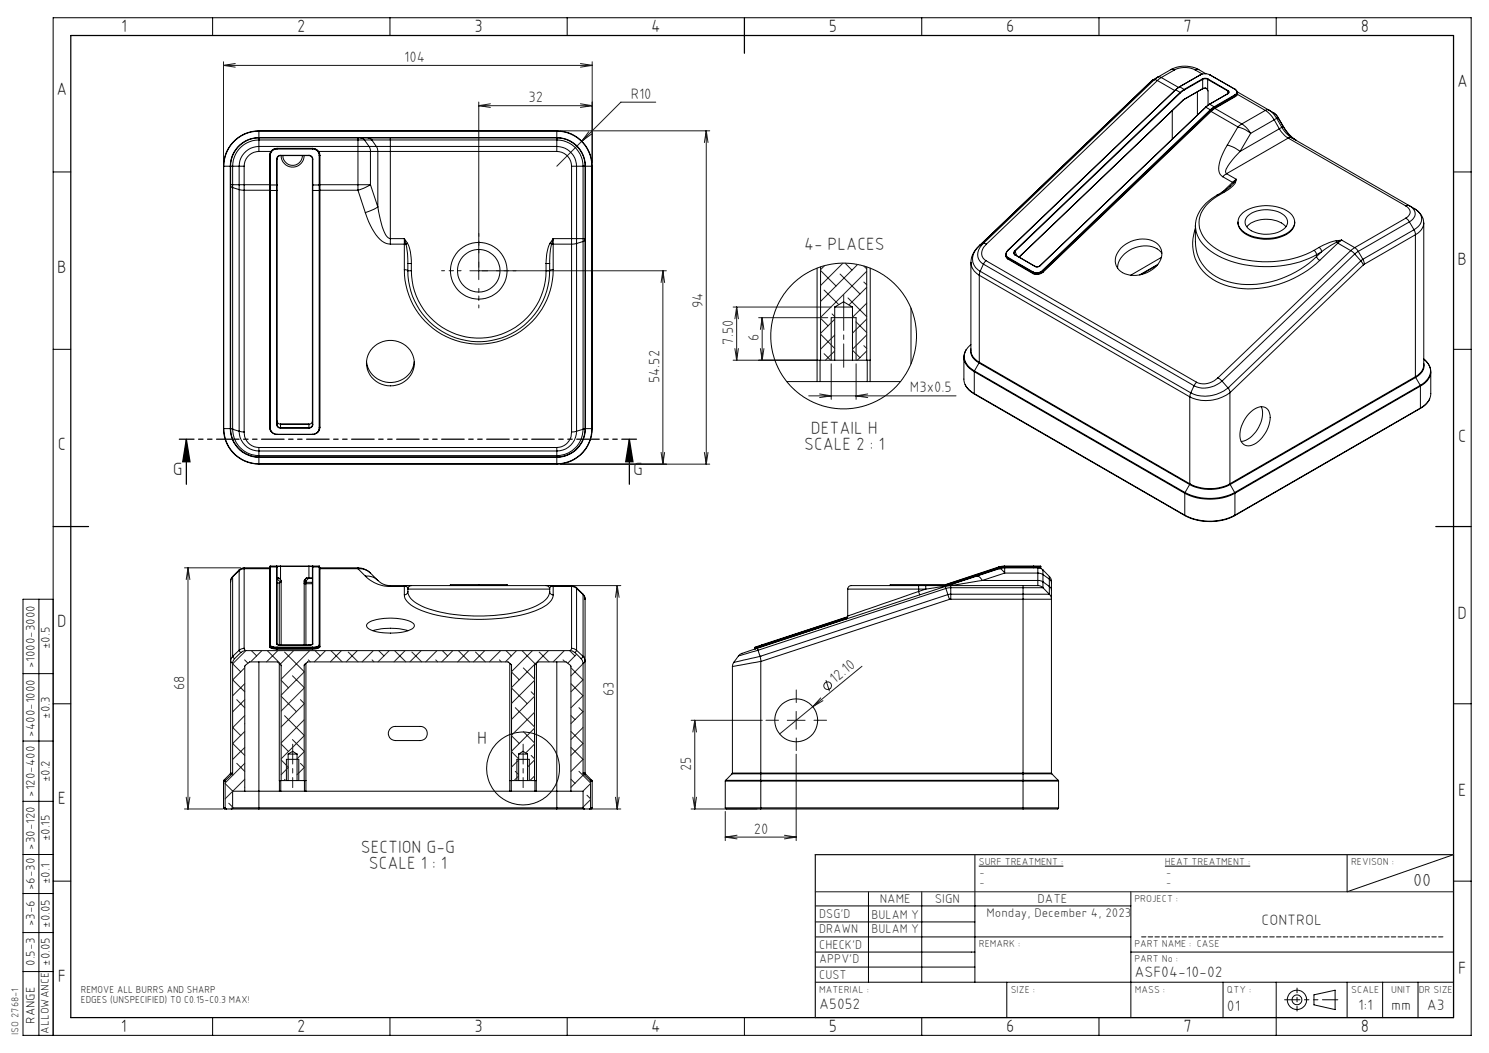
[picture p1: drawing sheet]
<svg xmlns="http://www.w3.org/2000/svg" width="420mm" height="297mm" viewBox="0 0 420 297" stroke-linecap="round" stroke-linejoin="round" font-family="sans-serif">
<g fill="none" stroke="#191924" stroke-width=".28">
<path d="M63 17.4v28.5M63 18.4h104M63 18.4l3.4 .5M66.4 17.9l-3.4 .5M163.7 17.9l3.3 .5M167 17.4v28.5M167 18.4l-3.3 .5M135 28.8v50.1M135 29.8h32M135 29.8l3.3 .5M138.3 29.3l-3.3 .5M158 36.9h42.2"/>
<path d="M163.7 29.3l3.3 .5M166.1 37.1l-2 2.7 2.7-2M167 29.8l-3.3 .5M185 28.8h-9.9l-18 18.1M199.2 36.9v94M199.2 36.9l.5 3.3M199.2 36.9l-.5 3.3M132.5 76.4h55.5M187 76.4v54.5M187 76.4l.5 3.3M187 76.4l-.5 3.3M231.5 76.3l4.3 4.4"/>
<path d="M232.6 74.9l-1.1 1.2M237 77.3l5.6 5.6M237.8 74.2l-6.3 6.3M238.4 74.2l1.9 2M241.9 74.6l-10.4 10.4M243.6 75l.9 .8M243.7 79.5l.8 .8M244.5 76.5l-13 13M206.8 86.6h27.7M207.3 98.3l.5 3.3M207.8 86.6v15M207.8 86.6l.5 3.3"/>
<path d="M207.8 86.6l-.5 3.3M208.3 98.3l-.5 3.3M214 89.6h19.5M214.5 98.3l.5 3.3M215 89.6v12M215 89.6l.5 3.3M215 89.6l-.5 3.3M215.5 98.3l-.5 3.3M231.5 94.3l3.9 4M231.5 89.8l2.1 2.1M232.4 99.8l1.9 1.8M232.4 81.8l4.2 4.1"/>
<path d="M234.7 88.5l.7 .8M235.4 90l-3.9 4M235.4 94.5l-3.9 4M235.4 99l-2.6 2.6M239.2 84l5.3 5.3M240.5 98.8l2.1 2.1M241.4 90.8l3.1 3M243.7 97.5l.8 .8M244.5 81l-5 5M244.5 85.5l-4 4M244.5 90l-4 4M244.5 94.5l-4 4"/>
<path d="M244.5 99l-2.7 2.6M206.8 101.6h23.7M228.1 111.7h41.6M231.2 111.1l3.3 .6-3.3 .4M234.5 102.6v10M241.5 102.6v10M244.8 111.1l-3.3 .6 3.3 .4M158 130.9h42.2M186.5 127.6l.5 3.3M187.5 127.6l-.5 3.3M198.7 127.6l.5 3.3M199.7 127.6l-.5 3.3"/>
<path d="M52 160.2h15.9M53 160.2v68M53 160.2l.6 3.3M53 160.2l-.5 3.3M155 165.2h20.1M174.1 165.2v63M174.1 165.2l.5 3.3M174.1 165.2l-.5 3.3M65.6 187.2l2.3 2.3M66.8 197.3l2.2 2.3M69 186.1l1 1M69 188.3l-3.4 3.5 3.4 3.3"/>
<path d="M69 192.8l-3.4 3.4M69 197.3l-3.4 3.4M69.3 183.5l-3.7 3.8M70.9 183.5l1.5 1.5M73.9 183.5l-3.2 3.2M75.4 183.5l3.7 3.8M78.4 183.5l-3.2 3.2M79.3 196.4l4.3 4.3M79.3 191.9l2.1 2.1M80.3 183.9l5.5 5.5M82.5 190.6l3.3 3.3M82.8 183.5l-3.7 3.8"/>
<path d="M84.7 197.3l1.1 1.1M85.8 189.5l-6.5 6.6M85.8 194.1l-6.5 6.5M85.8 198.5l-6.5 6.5M87 186.1l.5 .6M87.3 183.5l-8 8.1M88.9 183.5l1.4 1.5M91.8 183.5l-3.1 3.2M93.3 183.5l3.2 3.2M96.3 183.5l-3.1 3.2M98.2 183.9l2.8 2.8M100.8 183.5l-3.2 3.2"/>
<path d="M105 186.1l.5 .6M105.3 183.5l-3.2 3.2M106.8 183.5l1.5 1.5M109.8 183.5l-3.2 3.2M111.3 183.5l3.2 3.2M114.3 183.5l-3.2 3.2M116.2 183.9l2.8 2.8M118.8 183.5l-3.2 3.2M122.9 186.1l.5 .6M123.3 183.5l-3.2 3.2M124.8 183.5l1.5 1.5M127.7 183.5l-3.1 3.2"/>
<path d="M129.3 183.5l3.1 3.2M132.2 183.5l-3.1 3.2M134.1 183.9l2.8 2.8M136.7 183.5l-3.1 3.2M140.9 186.1l.5 .6M141.2 183.5l-3.2 3.2M142.7 183.5l1.5 1.5M144.3 194.1l4.4 4.4M144.3 189.5l2.2 2.2M145.3 199.6l5.5 5.4M145.7 183.5l-3.1 3.2M147.2 183.5l3.8 3.8"/>
<path d="M147.6 188.4l3.2 3.2M149.8 195.1l1 1M150.2 183.5l-5.9 5.9M150.8 191.9l-6.5 6.5M150.8 196.4l-6.5 6.5M152.1 183.9l2.8 2.8M154.7 183.5l-10.4 10.4M158.8 186.1l.6 .6M159.2 183.5l-3.2 3.2M160.8 183.6l1.4 1.4M161 188.3l3.5 3.4-3.5 3.4M161.1 192.9l3.4 3.3"/>
<path d="M162.6 184.5l-2.5 2.6M163.3 199.6l1.2 1.2M164.5 187.2l-3.5 3.4M164.5 196.2l-3.5 3.4M231.5 196.8l-2.2 2.5 2.8-1.7M233 191.8l1 3.2M243.1 187.9l-23.2 19.1M65.4 218.4l.3 .3M65.6 205.2l2.3 2.3M66.8 215.3l2.2 2.3M69 204.1h.1M69 201.8l-3.4 3.4"/>
<path d="M69 206.3l-3.4 3.4 3.4 3.4M69 210.8l-3.4 3.4M69 215.3l-5.5 5.5M69 219.8l-5.5 5.5M79.3 214.3l2 2.1M79.3 209.9l2.1 2M80.3 219.8l.3 .4M80.3 201.9l5.5 5.5M81.3 216.5l-2 2M82.5 208.6l3.3 3.3M84.7 215.3l1.1 1.1M85.8 203l-6.5 6.5"/>
<path d="M85.8 207.5l-6.5 6.5M85.8 212l-2 2M85.8 216.5l-2 2M144.3 212l2 2M144.3 207.5l2.2 2.2M145.3 217.6l1 .9M146.3 214.4l-2 2M146.3 218.9l-1.3 1.3M147.6 206.3l3.2 3.2M149.8 213.1l1 .9M150.8 200.9l-6.5 6.5M150.8 205.4l-6.5 6.5"/>
<path d="M150.8 209.9l-2.5 2.5M150.8 214.3l-2 2.1M150.8 218.9l-1.3 1.3M161 206.3l3.5 3.4-3.5 3.4M161 219.8l1.2 1.1M161 201.8l1.2 1.1M161.1 210.8l3.4 3.4M163.3 217.6l3.3 3.2M164.5 200.7l-3.5 3.4M164.5 205.2l-3.5 3.4M164.5 214.2l-3.5 3.4M164.7 218.4l-3.7 3.7"/>
<path d="M194.9 203.2h20.1M196 203.2v25M196 203.2l.5 3.3M196 203.2l-.6 3.3M222.1 203.2h5M224.6 200.7v5M224.6 212.7v24.4M52 228.2h10.8M52.5 224.9l.5 3.3M53.6 224.9l-.6 3.3M63.5 221l2.2 2.2M64.5 226.6l1.1 1"/>
<path d="M65.6 227.7l-.5 .5M69 222v.1M165.6 224.3l1 1M166.3 228.2h8.8M166.6 221l-2.2 2.2M166.6 225.5l-2.1 2.1M173.6 224.9l.5 3.3M174.6 224.9l-.5 3.3M194.9 228.2h18.7M195.4 224.9l.6 3.3M196.5 224.9l-.5 3.3M204.6 228.9v8.2"/>
<path d="M204.6 236.1h20M204.6 236.1l3.3 .5M207.9 235.6l-3.3 .5M221.3 235.6l3.3 .5M224.6 236.1l-3.3 .5M230 251.5h180"/>
<circle cx="233.5" cy="193.4" r="1.07"/>
</g>
<g fill="none" stroke="#000" stroke-width=".28">
<path d="M60 5v5M110 5v5M160 5v5M260 5v5M310 5v5M330.2 19.6a8.4 8.4 0 0 1 7.9 0M330.2 19.6l.5-.1 .6 .3M330.2 19.6l-3.6 2.2M331.3 19.8a6.4 6.4 0 0 1 5.8 0M331.3 19.8l-3.7 2.1M337.1 19.8l2 1.1M338.1 19.6l-.4-.1-.6 .3"/>
<path d="M338.1 19.6l2 1.2M360 5v5M73 39.5a7.4 7.4 0 0 0-7.4 7.4M73 38.9a8 8 0 0 0-7.9 8M73 38.9v.6M73 38.8a8.1 8.1 0 0 0-8.1 8.1M73 38.8v.1M73 37a10 10 0 0 0-9.9 9.9M73 36.9a10 10 0 0 0-10 10M73 36.9v.1M73 37v1.8M73 39.5v1.8"/>
<path d="M73 39.5h28M73 38.9h28M73 38.8h84.1M73 37h84.1M73 36.9h84.1M101 39.5h1.8M101 38.9h.8M101 38.9v.6M101 39.5v1.8M101.8 38.9l1 .6M101.8 38.9h2.1M102.8 39.5l1.3 1.8"/>
<path d="M102.8 39.5h2.1M103.9 38.9l.5 .1 .5 .5M103.9 38.9h6.2M104.9 39.5h5.2M104.9 39.5l1.3 1.8M110.1 38.9v.6M110.1 39.5h47M110.1 38.9h47M110.1 39.5v1.8M157.1 39.5a7.4 7.4 0 0 1 7.4 7.4M157.1 38.9a8 8 0 0 1 7.9 8M157.1 38.9v.6"/>
<path d="M157.1 38.8v.1M157.1 38.8a8.1 8.1 0 0 1 8 8.1M157.1 37a9.9 9.9 0 0 1 9.8 9.9M157.1 36.9v.1M157.1 36.9a10 10 0 0 1 9.9 10M157.1 37v1.8M157.1 39.5v1.8M324.6 23l-48.2 46.1M324.7 23h-.1M324.7 23l-48.2 46.1M325.3 22.5l-.7 .5M325.3 22.5l-.6 .5"/>
<path d="M325.6 22.5l.9 .2M325.6 22.5l-48.2 46.1M325.6 22.5l-.9 .5M326.5 22.7l-48.3 46.2M326.5 22.7l4.9 2.8M326.6 21.8l-1 .7M326.6 21.8l.4-.1 .6 .2M326.6 21.8l-1.3 .7M327.6 21.9l-1.1 .8M327.6 21.9l4.8 2.8M330.7 31.2v8M331.6 25.3l-47.4 45.3"/>
<path d="M331.6 25.3l-47.3 45.4M331.6 25.3l1.3 .8M332.7 24.5l-1.1 .9M332.7 24.5h.1M332.7 24.5l-1.1 .8M332.7 24.5l1.3 .7M332.9 26.1l.1 .1M332.9 26.1l-46.7 44.6M333 26.2l-46.7 44.6M333.6 28.4l-46.1 44.1M333.7 28.3l-.1 .1M333.7 28.3l-46.3 44.2"/>
<path d="M334 25.2l-1.1 .9M334 25.2l.1 .2M334.1 28l-.5 .4M334.1 25.4l-1.1 .8M334.1 27.9l-.4 .4M334.1 27.9v.1M337.7 25.9v6.6M338.5 21.1h.1M338.6 21.1a2.99 2.99 0 0 1 2.7 0M338.6 21.1l-5.9 3.4M339.2 22.3l.5-.2 1 .2M339.2 22.3v.1"/>
<path d="M339.2 25.1l-5.1 2.9M339.2 22.3l-5.2 2.9M339.2 22.4l.5-.2 .9 .2M339.2 25l.3-.1a.86 .86 0 0 1 1.1 .5M339.2 25v.1M339.2 22.4l-5.1 3M339.2 22.4v2.6M339.2 25l-5.1 2.9M340.1 30.2h.1M340.1 30.2l-46.7 44.7M340.1 30.2l1.3 .8M340.2 24.9l-1 .2"/>
<path d="M340.6 22.4l5.7 3.2M340.6 25.4l.1 4.3M340.6 22.4v3M340.7 22.3l-.1 .1M340.7 22.3l5.7 3.2M341.1 29.4h.1M341.1 29.4l-1.1 .9M341.2 29.4h.1M341.2 29.4l-1.1 .8M341.2 29.4l1.3 .7M341.3 21.1h.1M341.3 21.1l7.1 4.1"/>
<path d="M341.4 31l.1 .1M341.4 31l-47.4 45.3M341.5 31.3l.1 .1M341.5 31.3l-47.3 45.3M341.5 31.1l-47.4 45.3M341.6 31.4l-47.3 45.3M341.6 31.4l7.6 4.4M342.5 30.1l-1.1 .9M342.5 30.1v.2M342.5 30.3l-1 .8M342.6 30.5l-1.1 .8M342.6 30.5l.1 .1"/>
<path d="M342.7 30.6l-1.1 .8M342.7 30.6l7.6 4.4M346.3 25.6a.42 .42 0 0 1 .3 .4 .42 .42 0 0 1-.3 .4M346.3 25.6v.8M346.3 26.4h.1M346.4 25.5a.46 .46 0 0 1 .3 .5 .46 .46 0 0 1-.3 .4M346.4 25.5l-.1 .1M346.4 26.4l-5.2 3M348.3 26.7l.1 .2M348.3 26.7l-5.8 3.4M348.4 25.2h-.1a.82 .82 0 0 1 .6 .8 .82 .82 0 0 1-.6 .7M348.4 27.1l.1 .1"/>
<path d="M348.4 25.2a.9 .9 0 0 1 .6 .8 .9 .9 0 0 1-.6 .9M348.4 27.1l-5.8 3.4M348.4 26.9l-5.9 3.4M348.4 26.9v.2M348.5 27.2l-5.8 3.4M349 26.5l-.6 .6M349 26.5l.1 .1M349 25.9l8.9 5.1M349 26.2l.1 .4M349 26.1v.4M349.1 26.6l-.6 .6M349.1 26.6l7.8 4.5"/>
<path d="M349.2 35.8a8.7 8.7 0 0 1 3.6 1.8M349.2 35.8l-3 5.1M350.3 35l-1.1 .8M350.3 35a7.6 7.6 0 0 1 2.5 2.6M352.8 37.6l-3 5.1M356.9 31.1a7.6 7.6 0 0 1 2.5 2.7M356.9 31.1l-6.6 3.9M357.9 31l1.2 1 1 1.4M357.9 31l-.5-.1-.5 .2M357.9 31l1.3 .8M359.2 31.8l1.3 1.3M359.2 31.8l1.3 1.4"/>
<path d="M359.4 33.8l-6.6 3.8M359.4 33.8l1.5 2.5M360.1 33.4l-.7 .4M360.1 33.4l1.5 2.5M360.5 33.2l-.4 .2M360.5 33.1v.1M360.5 33.1l1.5 2.6M360.9 36.3l1.4 1.9 1.1 .7M360.9 36.3l-11.1 6.4M361.6 35.9a8.1 8.1 0 0 0 2.7 3M361.6 35.9l-.7 .4M361.9 35.7a10.5 10.5 0 0 0 3.7 3.9"/>
<path d="M361.9 35.7l-.3 .2M362 35.7a10.8 10.8 0 0 0 3.7 3.9M362 35.7h-.1M363.4 38.9l-17.4 10.1M363.4 38.9l33.2 19.2M364.3 38.9h-.9M364.3 38.9l33.2 19.1M15 48.5h5M63 46.9h.1M63 46.9v74M63.1 46.9h1.8M63.1 46.9v74"/>
<path d="M64.9 46.9h.2M64.9 46.9v74M65.1 52.5l.5 .4M65.1 52.1v.4M65.1 52.1h.5M65.1 46.9h.5M65.1 46.9v5.2M65.1 52.5v68.4M65.6 52.1v.8M65.6 52.1h1.9M65.6 46.9v5.2M65.6 52.9v68.2"/>
<path d="M65.6 46.9h1.9M65.6 52.9l1.9 .6M67.5 53.5l1.4 .2M67.5 52.1v1.4M67.5 52.1h1.4M67.5 46.9h1.4M67.5 46.9v5.2M67.5 53.5v68.1M68.9 52.1v1.6M68.9 52.1h7.1M68.9 46.9v5.2M68.9 53.7v68.1"/>
<path d="M68.9 53.7h7.1M73 42.7a4.2 4.2 0 0 0-4.1 4.2M73 41.3a5.6 5.6 0 0 0-5.5 5.6M73 41.3v1.4M73 42.7h3.4M73 41.3h28M76 43.9h.1M76 52.1h.1M76 52.1v1.6M76 53.7h.1M76 43.9v8.2M76 53.7v66.8"/>
<path d="M76.1 52.2v1.5M76.1 52.2h.1M76.1 53.7h.1M76.1 43.9h.1M76.1 43.9v8.3M76.1 53.7v66.9M76.2 52.2v1.5M76.2 43.9v8.3M76.2 53.7v67M76.2 53.7h1.8M76.2 52.2h1.8M76.4 42.7l.1 .1"/>
<path d="M76.4 42.7l-.4 1.2M78 44.9h.1M78 52.2h.1M78 52.2v1.5M78 44.9v7.3M78 53.7v66M78.1 41.9v.1M78.1 42a1.87 1.87 0 0 0-1.9 1.9M78.1 41.9a1.99 1.99 0 0 0-2 2M78.1 52.2v1.5M78.1 53.7h-.1M78.1 41.8l-1.2 .4-.5 .5"/>
<path d="M78.1 41.8v.1M78.1 44.9v7.3M78.1 53.7v66M78.1 42h10M78.1 41.9h10M78.1 41.8h10M79.1 43.8a1.08 1.08 0 0 0-1.1 1.1M79.1 43.8v.1M79.1 43.9a1.02 1.02 0 0 0-1 1M79.1 43.8h8M79.1 43.9h8M79.3 43.9a3.2 3.2 0 0 0 3.3 3.2 3.2 3.2 0 0 0 3.2-3.2"/>
<path d="M79.8 43.9a2.75 2.75 0 0 0 2.7 2.7 2.75 2.75 0 0 0 2.8-2.7M87.1 43.8a1.08 1.08 0 0 1 1.1 1.1M87.1 43.9a1.02 1.02 0 0 1 1 1M87.1 43.8v.1M88.1 42a1.81 1.81 0 0 1 1.9 1.9M88.1 41.9v.1M88.1 41.9a1.93 1.93 0 0 1 2 2M88.1 44.9h.1M88.1 52.2v1.5M88.1 52.2h.1M88.1 53.7h.1M88.1 41.8v.1"/>
<path d="M88.1 41.8l.7 .1 1.1 .8M88.1 44.9v7.3M88.1 53.7v66M88.2 52.2v1.5M88.2 53.7h1.8M88.2 52.2h1.8M88.2 44.9v7.3M88.2 53.7v66M89.9 42.7l-.1 .1M89.9 42.7l.3 1.2M89.9 42.7h11.1M90 43.9h.1"/>
<path d="M90 52.2v1.5M90 52.2h.1M90 43.9v8.3M90 53.7v67M90.1 52.2v1.5M90.1 53.7h-.1M90.1 43.9h.1M90.1 52.1h.1M90.1 43.9v8.3M90.1 53.7v66.9M90.2 52.1v1.6M90.2 53.7h-.1"/>
<path d="M90.2 43.9v8.2M90.2 53.7v66.8M90.2 52.1h10.8M90.2 53.7h10.8M101 52.1h3.5M101 42.7h3.5M101 41.3h3.1M101 41.3v1.4M101 52.1v1.6M101 42.7v9.4M101 53.7l2 6.3M103 60a15.2 15.2 0 0 0 5.3 8.4l1.8 .5"/>
<path d="M104.1 41.3l.4 1.4M104.1 41.3h2.1M104.5 52.1l-2.1 1.1-1.4 .5M104.5 42.7v9.4M104.5 42.7h2.1M104.5 52.1l2.1 6.3M106.2 41.3l.4 1.4M106.2 41.3h3.9M106.6 58.4l-3.6 1.6M106.6 58.4a19.2 19.2 0 0 0 2.6 8.4l.9 .5M106.6 42.7h3.5M106.6 42.7v15.7"/>
<path d="M110.1 41.3v1.4M110.1 42.7h47M110.1 41.3h47M110.1 42.7v24.6M157.1 42.7a4.2 4.2 0 0 1 4.1 4.2M157.1 41.3a5.6 5.6 0 0 1 5.5 5.6M157.1 41.3v1.4M161.2 46.9h1.4M161.2 46.9v20.4M162.6 46.9h1.9M162.6 46.9v20.4M164.5 46.9h.5"/>
<path d="M164.5 46.9v20.4M165 46.9h.1M165 46.9v20.4M165.1 46.9h1.8M165.1 46.9v74M166.9 46.9h.1M166.9 46.9v74M167 46.9v74M343.3 55.1a10.4 10.4 0 0 0-6.1 8.8 9.7 9.7 0 0 0 5.3 7.6 31.3 31.3 0 0 0 28.8 .4M343.3 55.1h.4M343.7 55.1a9.3 9.3 0 0 0-5.5 8.4 10.1 10.1 0 0 0 6.1 7.4 29.8 29.8 0 0 0 26.3-.3M344.7 54.2l.5 .1"/>
<path d="M344.7 54.2l-1.4 .9M344.9 49.8l2.8 1.6M345.2 54.3l-1.5 .8M346 49l-1.1 .8M346 49l2.8 1.6M346.2 40.9a12.6 12.6 0 0 0-2.4 7.4 2.22 2.22 0 0 0 1.1 1.5M346.2 40.9a8.7 8.7 0 0 1 3.6 1.8M347.1 52.5l-2.4 1.7M347.7 51.4l.2 .1M347.7 51.4l-2.9 2.8M347.9 51.5l-1 1.2M348.5 51.5a8.6 8.6 0 0 1-3.3 2.8"/>
<path d="M348.5 51.5h-.6M348.8 50.6l-.3 .9M348.8 50.6l-.9 .9M348.8 50.6l-1.1 .8M349.8 42.7a14.4 14.4 0 0 0-4.1 5.7l.3 .6M350.6 60a11.8 11.8 0 0 1 13.4 .2 3.2 3.2 0 0 1-.8 5.5 11.8 11.8 0 0 1-12.8-.7 3.2 3.2 0 0 1 .2-5zM396.6 58.1a1.81 1.81 0 0 1 1.2 1.7 1.81 1.81 0 0 1-1.2 1.7M397.5 58a2.4 2.4 0 0 1 1.7 2.3 2.4 2.4 0 0 1-1.7 2.3M397.5 58l-.9 .1M397.5 58l1.4 .8M398.9 58.8a5 5 0 0 1 2.7 4.1M398.9 58.8a3.1 3.1 0 0 1 1 5.2l-1 .8"/>
<path d="M410 48.5h5M110.1 67.3v1.6M110.1 68.9h4M110.1 67.3h4M114.1 76.1a21 21 0 0 0 20.9 21 21 21 0 0 0 21-21M114.1 67.3v1.6M114.1 67.3l.4 1.6M114.1 68.9h.4M114.1 67.3l.8 1.3M114.1 76.1l.9 .3M114.1 68.9v7.2M114.5 68.9l.4 2.3 .1 3.1"/>
<path d="M114.9 68.6l-.4 .3M114.9 68.6a11.9 11.9 0 0 1 1.1 5.7M115 74.3h1M115 76.4a20 20 0 0 0 20 20 20 20 0 0 0 20-20M115 76.4h1M115 74.3v2.1M116 76.4a19 19 0 0 0 19 19 19 19 0 0 0 19-19M116 74.3v2.1M154 76.4h1M154 74.3h1M154 74.3v2.1M155 74.3v2.1"/>
<path d="M155.2 68.6l.4 .3M155.2 68.6a12.4 12.4 0 0 0-1.2 5.7M155.6 68.9l-.4 2.3-.2 3.1M156 68.9h-.4M156 67.3l-.4 1.6M156 67.3v1.6M156 76.1l-1 .3M156 68.9h5.2M156 68.9v7.2M156 67.3l-.8 1.3M156 67.3h5.2M161.2 67.3v1.6"/>
<path d="M161.2 67.3h1.4M161.2 68.9v52.9M162.6 67.3v1.4M162.6 68.7l-1.4 .2M162.6 68.7v52.9M162.6 67.3h1.9M164.5 67.3v.8M164.5 67.3h.5M164.5 68.1v53M164.5 68.1l-1.9 .6M165 67.3v.4M165 67.7l-.5 .4"/>
<path d="M165 67.7v53.2M230.5 75.6v32M231.5 75.3v26.3M244.5 75.3v26.3M245.5 75.6v26h-1M273.9 74v25.2a4.1 4.1 0 0 0 2.3 3M273.9 74a4.2 4.2 0 0 0 2.3 3.6M276.2 77.6l59.4 34.3M276.2 77.6v24.6M276.4 69.1a6.5 6.5 0 0 0-2.5 4.9M276.5 76.5l-.3 1.1M276.5 76.5l59.4 34.3"/>
<path d="M276.5 69.1h.1M276.5 69.1a4.3 4.3 0 0 0-.7 7l.7 .4M276.5 69.1h-.1M277.4 68.6l.8 .3M277.4 68.6a3.4 3.4 0 0 0 0 5.9M277.4 74.5l59.4 34.3M277.4 74.5l-.9 2M277.4 68.6l-.9 .5M278.1 73.5l-.7 1M278.1 73.5l59.4 34.3M278.2 68.9a2.77 2.77 0 0 0-.1 4.6M283.7 71.9l.2 .8 .4 .4"/>
<path d="M283.8 72.1l.6 .9M284.2 70.6a1.34 1.34 0 0 0 .1 2.2M284.2 70.6l.1 .1M284.3 70.7a1.14 1.14 0 0 0 .1 1.9M284.3 72.8l7.1 4M284.3 72.8l.1 .2M284.3 73.1l7.1 4.1M284.4 72.6l-.1 .2M284.4 73l-.1 .1M284.4 72.6l7 4.1M284.4 73l7.1 4M286.2 70.7a.67 .67 0 0 0 .1 1.2"/>
<path d="M286.2 70.7l.1 .1M286.3 71.9l5.7 3.2M286.3 71.9l5.6 3.2M286.3 70.8a.66 .66 0 0 0 0 1.1M286.3 70.8l.5 1.3M291.4 76.8l.1 .2M291.4 76.7v.1M291.5 77l-.1 .2M291.9 75.1h.1M292 75.1h.1M293.4 74.9l-.9 .4-.5-.2M293.4 74.9h.1"/>
<path d="M293.4 74.9a1.25 1.25 0 0 1-1.5 .2M294 76.3a2.39 2.39 0 0 1-2.6 .4M294 76.3l.1 .1M294.1 76.4a2.45 2.45 0 0 1-2.7 .4M294.1 76.4l.1 .2M294.2 76.6l.1 .1M294.2 76.6a2.45 2.45 0 0 1-2.7 .4M294.3 76.7a2.58 2.58 0 0 1-2.9 .5M316.2 69.9a8 8 0 0 1 10.3-1.1 4.2 4.2 0 0 1-.1 6.1 8.3 8.3 0 0 1-10.3 1.6 4 4 0 0 1-.4-6zM326.4 74.8l-4.7 2.7M326.6 74.6l-5.1 2.9M327.6 72.6l-8.7 5"/>
<path d="M327.7 71.4a6.9 6.9 0 0 0-8.4-1.2 6.2 6.2 0 0 0-4.1 5.5M337.2 64.4a12.1 12.1 0 0 0 8.2 16 27.8 27.8 0 0 0 25.8-6l1.1-1M337.2 63.7a23.1 23.1 0 0 0 .4 7.7 12.9 12.9 0 0 0 11.3 8.6 27.3 27.3 0 0 0 22.4-7.6M349.2 62.6a4.7 4.7 0 0 0 3.8 4.2 11.5 11.5 0 0 0 11.2-1.8l.9-1.5 .1-.9M351.7 64a8.4 8.4 0 0 1 9.7-1.1l1.3 1.1M352.1 60.8a8.6 8.6 0 0 1 10.5 .3 2.65 2.65 0 0 1-1.6 4.2 8.9 8.9 0 0 1-9-1 2.29 2.29 0 0 1 .1-3.5zM370.6 70.6l.6 .7 .1 .6M371.3 72.4l1 1M371.3 71.9v.5M372.1 69.8l.6 .7 .1 .5M372.1 69.8l-1.5 .8M372.8 71l-1.5 1.4"/>
<path d="M372.8 71l-1.5 .9M376.9 67.9a15.1 15.1 0 0 0-4.8 1.9M376.9 67.9l.1 .4M377 68.3l-4.2 2.7M377 68.3l.4 .3M377.4 68.6l-5.1 4.8M377.4 68.6l3.6 2.1M378.5 67.7l-1.1 .9M378.5 67.7l-1.5 .6M378.5 67.7l3.6 2.1M378.5 67.7l-1.6 .2M381 70.7l1.1 .9"/>
<path d="M381 70.7l-37.5 35.9M382.1 69.8l-1.1 .9M382.1 69.8l1 1.1M382.1 71.6l-37.4 35.9M382.1 71.6l1.8 2M383.1 70.9l-1 .7M383.1 70.9l1.3 2.2M383.9 73.6l.7 1.1M383.9 73.6l-37.5 35.8M384.4 73.1l-.5 .5M384.4 73.1l.4 1.4M384.6 74.7l-37.7 36.1"/>
<path d="M384.8 74.5l-.2 .2M396.6 61.5l.9 1.1M396.6 61.5l-14.5 8.3M397.5 62.6l-14.4 8.3M397.5 62.6l1.4 2.2M398.9 64.8l.3 1.4M398.9 64.8l-14.5 8.3M399.2 66.2l-14.4 8.3M399.2 66.2v40.1M401.6 62.9l-.1 .9-.6 1-1.7 1.4M401.6 62.9v40.1l-.1 .8-.6 1.1-1.7 1.4M15 98.5h5"/>
<path d="M105.1 98.1a6.7 6.7 0 0 1 8.5-1.2 6.7 6.7 0 0 1 2.7 8.1 6.8 6.8 0 0 1-7.7 3.7 6.8 6.8 0 0 1-5.2-6.9 6.4 6.4 0 0 1 1.7-3.7zM235.4 86.6h5.1M235.4 86.6l2.5-1.5 2.6 1.5M235.4 86.6v15M240.5 86.6v15M257 86.9v15.7M272.2 99.2a4 4 0 0 0 1.9 5.2l.7 .4M272.5 98.7l-.2 .4M273.9 97.2a4 4 0 0 0 .3 7l.6 .4M273.9 98.4a3.7 3.7 0 0 0 2.3 4M410 98.5h5M78 119.7a1.03 1.03 0 0 0 1.1 1.1"/>
<path d="M78.1 119.7h-.1M78.1 119.7a.96 .96 0 0 0 1 .9M78.1 118.7a.96 .96 0 0 0 1 1M79.1 119.7h8M79.1 119.7v.9M87.1 119.7v.9M88.1 119.7h.1M88.1 119.7a.96 .96 0 0 1-1 .9M88.1 118.7a.96 .96 0 0 1-1 1M88.2 119.7a1.03 1.03 0 0 1-1.1 1.1M103.4 101.9a6.8 6.8 0 0 0 6.7 6 6.8 6.8 0 0 0 6.8-6M221.9 107.6h8.6"/>
<path d="M230.5 101.6h1M230.5 107.6h.8M231.3 107.6h13.3M231.3 101.6v6M231.5 101.6h3.9M234.5 101.6v-12h7v12M235.4 101.6h5.1M240.5 101.6h4M244.6 107.6h.8M244.6 101.6v6M245.4 107.6h8.6M245.4 101.6v6"/>
<path d="M271.9 100.7v6.2a4.7 4.7 0 0 0 2.9 4.1M272.3 108.6l1 1.4 1.5 1.2M274.8 111v.2M274.8 104.8l59.4 34.3M274.8 111l59.4 34.3M274.8 104.8v6.2M274.8 104.6v.2M274.8 111.2l59.5 34.2M274.8 104.6l59.5 34.3M276.2 102.4l-1.4 2.2M276.2 102.4l59.4 34.3M276.2 102.2v.2"/>
<path d="M276.2 102.2l59.4 34.3M335.6 111.9v24.6M335.9 110.8l-.3 1.1M336.8 108.8l-.9 2M337.5 107.8l-.7 1M343.5 106.6a5.4 5.4 0 0 1-6 1.2M343.5 106.6l1.2 .9M344.7 107.5a7.3 7.3 0 0 1-7.9 1.3M344.7 107.5l1.7 1.9M346.4 109.4h.1M346.4 109.4l.6 1.3M346.4 109.4a10 10 0 0 1-10.5 1.4"/>
<path d="M346.9 110.8v25.7M347 110.7l-.1 .1M347 110.7a11.1 11.1 0 0 1-11.4 1.2M352.7 116.2a3.6 3.6 0 0 1 4.7-1 5.4 5.4 0 0 1 0 6.2 7.3 7.3 0 0 1-5.2 4.4 2.65 2.65 0 0 1-2.5-3.4 9.8 9.8 0 0 1 3-6.2zM355.8 114.7a8.3 8.3 0 0 1-3.8 9.2l-1.9 .6M399.2 106.3l.1 .2M399.2 106.3l-52.3 30.2M399.3 106.5l-52.3 30.2M399.3 106.5l1.3 2.2M400.6 108.7v.2M400.6 115.2l-52.3 30.2M400.6 108.7l-52.3 30.2"/>
<path d="M400.6 115.1v.1M400.6 108.9l-52.3 30.2M400.6 108.9v6.2M400.6 115.1l-52.3 30.2M401.6 102.5a3.7 3.7 0 0 1-2.3 4M403.2 103.3l-.6-1-1-1a4 4 0 0 1-.3 7l-.7 .4M403.2 112.6l-1 1.5-1.6 1.1M403.3 103.3a4.3 4.3 0 0 1-2.7 5.6M403.6 104.8v6.2a4.6 4.6 0 0 1-3 4.1M63 120.9h.1M63 120.9a10 10 0 0 0 10 10M63.1 120.9a10 10 0 0 0 9.9 9.9"/>
<path d="M63.1 120.9h1.8M64.9 120.9a8.1 8.1 0 0 0 8.1 8.1M64.9 120.9h.2M65.1 120.9l.5 .2M65.1 120.9a8 8 0 0 0 7.9 8M65.6 121.1h.1M65.6 121.1a7.4 7.4 0 0 0 7.4 7.4M65.6 121.1l1.9 .5M67.5 121.6l1.4 .2M67.5 121.6a5.6 5.6 0 0 0 5.5 5.6M68.9 121.8a4.2 4.2 0 0 0 4.1 4.4M73 126.2v1"/>
<path d="M73 128.5v.4M73 128.9v.1M73 130.8v.1M73 126.2h84.1M73 127.2v1.3M73 129v1.8M73 127.2h84.1M73 128.5h84.1M73 128.9h84.1M73 129h84.1M73 130.8h84.1M73 130.9h84.1"/>
<path d="M76 120.5h.1M76 120.5l.2 .8 .6 .8M76.1 120.6l.1 .1M76.1 120.6a1.99 1.99 0 0 0 2 2M76.2 120.7a1.87 1.87 0 0 0 1.9 1.8M78.1 122.5v.1M78.1 122.6h10M78.1 122.5h10M79.1 120.6v.2M79.1 120.8h8M79.1 120.6h8M87.1 120.6v.2"/>
<path d="M88.1 122.5v.1M90 120.7a1.81 1.81 0 0 1-1.9 1.8M90.1 120.6l-.1 .1M90.1 120.6a1.93 1.93 0 0 1-2 2M90.2 120.5h-.1M90.2 120.5l-.3 1.1-.4 .5M157.1 126.2v1M157.1 128.5v.4M157.1 128.9v.1M157.1 130.8v.1M157.1 127.2v1.3M157.1 129v1.8"/>
<path d="M161.2 121.8a4.2 4.2 0 0 1-4.1 4.4M162.6 121.6l-1.4 .2M162.6 121.6a5.6 5.6 0 0 1-5.5 5.6M164.5 121.1h.1M164.5 121.1a7.4 7.4 0 0 1-7.4 7.4M164.5 121.1l-1.9 .5M165 120.9l-.5 .2M165 120.9a8 8 0 0 1-7.9 8M165 120.9h.1M165.1 120.9a8.1 8.1 0 0 1-8 8.1M165.1 120.9h1.8M166.9 120.9a9.9 9.9 0 0 1-9.8 9.9"/>
<path d="M166.9 120.9h.1M167 120.9a10 10 0 0 1-9.9 10M334.2 139.1a15.8 15.8 0 0 0 14.1 0M334.2 139.1v6.2M334.3 138.9a15.5 15.5 0 0 0 14 0M334.3 138.9l-.1 .2M335.6 136.7a12.5 12.5 0 0 0 11.4 0M335.6 136.7l-1.3 2.2M335.6 136.5a12.6 12.6 0 0 0 11.3 0M335.6 136.5v.2M346.9 136.5l.1 .2M347 136.7l1.3 2.2"/>
<path d="M348.3 138.9v.2M348.3 139.1v6.2M76.2 159.9l-.1 .1M76.2 159.7v.2M76.2 159.7l-.1 .3M76.2 159.9v22M76.2 159.9h1.8M76.2 159.7h1.8M78 159.9l.1 .1M78 159.7v.2M78 159.7l.1 .1M78 159.7h1.1"/>
<path d="M78 159.9v21.7M78.1 159.8v.2M78.1 159.8h1M79.1 159.7v.1M79.1 159.8v3.7M79.1 159.7h8M79.1 159.8h8M87.1 159.8h1M87.1 159.7v.1M87.1 159.7h1.1M87.1 159.8v3.2M88.1 159.8v.2"/>
<path d="M88.2 159.9l-.1 .1M88.2 159.7v.2M88.2 159.7l-.1 .1M88.2 159.9v21.7M88.2 159.9h1.8M88.2 159.7h1.8M90 159.9l.1 .1M90 159.7v.2M90 159.7l.1 .3M90 159.9v22M281.7 159.9l.1 .1M281.7 159.9l-15 5"/>
<path d="M283.3 159.8l-1.5 .2M283.3 159.7v.1M283.3 159.7l-1.6 .2M283.3 159.7h8.3M283.3 159.8h8.3M291.6 159.7l2 .1M291.6 159.8h2M291.6 159.7v.1M291.6 159.8v.3M293.6 159.8v.5M334.2 145.3a15.6 15.6 0 0 0 14.1 0M334.2 145.3l.1 .1"/>
<path d="M334.3 145.4a15.6 15.6 0 0 0 14 0M348.3 145.3v.1M11 169v123M15 169h-8.5v123h408.5v-287h-400v287M65.1 164.1v53.9M65.6 162.7l-.3 .5-.2 .9M65.6 162.6v.1M65.6 162.6l-.5 .8v.7M65.6 162.7v22.4M67.5 160.8v.2M67.5 161v22.4M67.5 161l-1.9 1.7"/>
<path d="M67.5 160.8l-1.9 1.8M68.9 160.4l-1.4 .6M68.9 160.2v.2M68.9 160.2l-1 .2-.4 .4M68.9 160.4v22.4M68.9 160.4h7.1M68.9 160.2h7.1M76 160.2v.2M76 160.4v22M76.1 160.3l-.1 .1M76.1 160.1l-.1 .1M76.1 160v22.3"/>
<path d="M78.1 163h.5l.5 .5M78.1 160v21.7M78.1 164.4h.7M78.1 163.2l1.1 1M78.7 163.1l-.6 .1M78.8 164.4v17.6M79.1 163.5l.2 .2v18.3M79.2 164.2l-.4 .2M79.3 164l-.1 .2M85.9 163.5l.4 .4M85.9 163.5l-.1 18.5M86.3 163.9l-.5 .3"/>
<path d="M86.3 164.2l-.5 .4h.5M86.3 164.2v.4M86.3 163.9v.3M86.3 164.6v17.4M86.3 164.2h1.8M86.3 164.6h1.8M86.5 163l-.6 .5M86.5 163l-.2 .2h.8M86.5 163h.6M87 163.2l-.7 .7M87.1 163v.2M87.1 163h1"/>
<path d="M87.1 163.2h1M88.1 160v21.7M90.1 160.3l.1 .1M90.1 160.1l.1 .1M90.1 160v22.3M90.2 160.2v.2M90.2 160.4v22M90.2 160.4h10.8M90.2 160.2h10.8M101 160.4a4.5 4.5 0 0 1 3.5 1.2M101 160.2v.2M101 160.2a5 5 0 0 1 3.5 1.4"/>
<path d="M101 160.4l2 2.1M103 162.5a10 10 0 0 0 7.1 2.9M103 162.5a4.2 4.2 0 0 1 3.6 1.2M103.7 175.8a13.4 13.4 0 0 1 8.9-1.3 5.4 5.4 0 0 1 4.3 1.8v.3a4.4 4.4 0 0 1-3.5 1.7 14.6 14.6 0 0 1-9.7-1.2l-.3-.5zM104.5 161.6l2.1 2.1M105.2 177.9a17.9 17.9 0 0 1 9.9 0M106.6 163.7l1.5 1 2 .5M110.1 165.2v.2M110.1 165.4h4M110.1 165.2h4M114.1 167.8a4.8 4.8 0 0 0 3.1 3.6 45.5 45.5 0 0 0 21.5 3.2 31.8 31.8 0 0 0 15.5-4l1.4-1.4 .4-1.4M114.1 165.2v.2"/>
<path d="M114.1 165.2l.4 .1M114.1 165.2h.8M114.1 165.4v2.4M114.5 165.3l-.4 .1M114.5 165.3l.4 .4 .1 .5M114.9 165.2l-.4 .1M114.9 165.2h1.1M115 166.8a4.8 4.8 0 0 0 3.2 3.8 41.8 41.8 0 0 0 21.1 3 29.9 29.9 0 0 0 13.9-3.9l1.4-1.4 .4-1.5M115 166.8a.96 .96 0 0 1-.9 1M115 166.2h40M115 166.2v.6M116 165.2a.96 .96 0 0 0-1 1"/>
<path d="M116 165.2h38M127 165.2v-.3h16.1v.3M154 165.2a.97 .97 0 0 1 1 1M154 165.2h1.2M155 166.8a.96 .96 0 0 0 1 1M155 166.2v.6M155.2 165.2l.4 .1M155.2 165.2h6M155.6 165.3l-.4 .4-.2 .5M155.6 165.3l.4 .1M155.6 165.3l.4-.1v.2M156 165.4v2.4"/>
<path d="M156 165.4h5.2M161.2 165.4l.8 .2 .6 .4M161.2 165.2v.2M161.2 165.2l.8 .1 .6 .5M161.2 165.4v17.4M162.6 165.8v.2M162.6 166v17.4M162.6 166l1.9 1.7M162.6 165.8l1.9 1.8M164.5 167.7l.3 .5 .2 .8M164.5 167.6v.1M164.5 167.6l.5 .8v.6"/>
<path d="M164.5 167.7v17.4M165 169h.1M165 169v49M238.8 174.5l-23.9 7.8M239 174.1l-24.2 7.9M239.1 174l-24.3 7.9M239.1 173.7l-.3 .7-.4 .3M239.1 166.2h20M239.1 166.2v7.5M259.1 165.2h-18.9a1 1 0 0 0-1.1 1M259.1 166.8l.3 1M259.1 165.2v1"/>
<path d="M259.1 166.8l-20 6.9M259.1 165.2h2M259.1 166.2v.6M259.1 166.2h2M261.1 165.2v1M261.1 165.2h5.8M261.1 166.2l-2 .6M266.6 165.3l-5.5 .9M266.6 165.3v.1M266.6 165.4l.2 .6M266.6 165.4l-53 17.4M266.8 166l-53 17.4"/>
<path d="M266.8 166l.6 1.7M266.9 165.2l-.3 .1M266.9 165.2h21.7M267.4 167.7l.4 1.3M267.4 167.7l-53 17.4M267.8 169l-53.2 17.6M268.2 169h-.4M268.2 167.6v1.4M268.2 167.6l-.8 .1M268.2 165.8l-1.4 .2M268.2 165.2v.6M268.2 165.2l-1.6 .2"/>
<path d="M268.2 169h20.4M268.2 167.6h20.4M268.2 165.8h20.4M268.2 165.8v1.8M275.5 162.5a1.79 1.79 0 0 1 1.6 1.2M275.5 162.5l-8.1 2.7M277.1 163.7l-8.9 1.5M277.1 163.7h15.6M281.8 160l-14.8 4.9M281.8 160.3l-14.7 4.9v-.3h-16v.3M281.8 160.3v.1M281.8 160.4a1.98 1.98 0 0 1 1.6 1.2"/>
<path d="M281.8 160.4l-6.3 2.1M283.4 160.2v1.4M283.4 160.2l-1.6 .2M283.4 160.1v.1M283.4 160.1l-1.6 .2M283.4 160.2h9.3M283.4 161.6l-6.3 2.1M283.4 161.6h9.3M283.4 160.1h8.2M288.6 169h8M288.6 167.6v1.4M288.6 167.6h7.4"/>
<path d="M288.6 165.8h5.6M288.6 165.2v.6M288.6 165.2h4.1M288.6 165.8v1.8M288.6 169v49M291.6 160.1h1.1M291.6 160.1v.1M292.7 160.1v.1M292.7 160.1l.9 .2M292.7 165.2l.8 .1 .7 .5M292.7 163.7v1.5M292.7 163.7l1.5 .4"/>
<path d="M292.7 161.6l1.5 .5M292.7 160.2v1.4M292.7 160.2l1.5 .6M292.7 161.6v2.1M293.6 160.3l.1 .1M294.2 164.1v1.7M294.2 160.8v1.3M294.2 165.8l1.8 1.8M294.2 164.1l1.8 1.3M294.2 162.1v2M294.2 162.1l1.8 1.2M294.2 160.8l1.8 1.8"/>
<path d="M296 167.6l.4 .6 .2 .8M296 165.4v2.2M296 165.4l.4 .5 .2 .5M296 163.3l.4 .5 .2 .6M296 162.6v.7M296 162.6l.5 .8 .1 1M296 163.3v2.1M296.6 166.4v2.6M296.6 164.4v2M296.6 169v49M6.5 190h8.5M15 198.5h5"/>
<path d="M65.1 186.5l.5 .6M65.1 186.5v.1M65.6 185.1l-.4 .7-.1 .7M65.6 185.1h.1M65.6 185.1l.6 .7M65.6 187.1v30.9M66.2 185.8l-.5 .7-.1 .6M67.5 183.4l.4 .6M67.5 183.4l-1.9 1.7M67.9 184l-1.7 1.8M68.9 182.8l-1.4 .6M68.9 182.8l.4 .7"/>
<path d="M69.3 183.5l-1.4 .5M69.3 183.5h91.5M73 186.7v41.2M76 182.4a2.39 2.39 0 0 0 2.1 .7M76.1 182.3a2.09 2.09 0 0 0 2 .6M76.1 182.3l-.1 .1M76.2 181.9v.1a.93 .93 0 0 0 1.2 .6l.7 .1M76.2 181.9l.4 .4 1.5 .2M78 181.6l1.1 .4M78 181.6l.1 .1M78.1 181.7l1 .3M78.1 182.5v.2"/>
<path d="M78.1 182.9v.2M78.1 182.7v.2M78.1 183.1h10M78.1 182.7h10M78.1 182.5h10M78.1 182.9h10M78.8 187.1v33.1h.5M79.1 182h.1M79.1 182h8M86.3 187.1v36.1M87.1 182h.1M88.1 181.7l-1 .3"/>
<path d="M88.1 182.5v.2M88.1 182.9v.2M88.1 182.7v.2M88.2 181.6l-1.1 .4M88.2 181.6l-.1 .1M90 181.9l-.5 .4-1.4 .2M90 181.9l.1 .1a1.39 1.39 0 0 1-1.6 .7h-.4M90.1 182.3a1.98 1.98 0 0 1-2 .6M90.1 182.3l.1 .1M90.2 182.4a2.26 2.26 0 0 1-2.1 .7M143.8 187.1v36.1M151.3 187.1v33.1h-.5"/>
<path d="M157.1 186.7v41.2M160.8 183.5l.6 .1 .7 .4M161.2 182.8l.8 .2 .6 .4M161.2 182.8l-.4 .7M162.1 184l1.8 1.8M162.6 183.4l-.5 .6M162.6 183.4l1.9 1.7M163.9 185.8l.6 1.3M164.5 185.1l-.6 .7M164.5 185.1h.1M164.5 185.1l.4 .6 .1 .8M164.5 187.1v30.9"/>
<path d="M165 186.4v.1M165 186.5l-.5 .6M206.6 188v30M207 186.8l-.4 1.2M208.3 185l-1.3 1.8M212.9 182.7l.1 .2M213 182.9v.2M213.6 182.8l-2.5 .9a5.7 5.7 0 0 0-2.8 1.3M213.6 182.8l.2 .6M213.8 183.4l-5.5 1.6M213.8 183.4l.6 1.7M214.4 185.1l.2 1.4"/>
<path d="M214.4 185.1l-7.4 1.7M214.4 185.1h.1M214.6 186.5l-8 1.5M214.6 186.5v31.5M214.8 181.9v.1M214.8 181.9l-1.9 .8M214.8 182l-1.9 .7M214.8 182l.1 .3M214.9 182.3v.1M214.9 182.3l-1.9 .6M410 198.5h5M6.5 209h8.5"/>
<path d="M64.9 218.3h.6M64.9 218.3l-1.8 1.8M65.1 218h.5M65.1 218l-.2 .3M65.5 218.3l-1.9 1.8M65.6 218l-.1 .3M81.3 212.7h2.5M81.3 212.7l1.2-.8 1.3 .8M81.3 212.7v7.5M83.8 212.7v7.5M110.2 205.4l1.3-.5h7a1.99 1.99 0 0 1 2 2 1.99 1.99 0 0 1-2 2h-7a2.01 2.01 0 0 1-1.8-1.3 2.01 2.01 0 0 1 .5-2.2zM146.3 212.7h2.5"/>
<path d="M146.3 212.7l1.2-.8 1.3 .8M146.3 212.7v7.5M148.8 212.7v7.5M164.5 218v.3M164.5 218h.5M164.5 218.3h.6M164.5 218.3l2 1.8M165 218l.1 .3M165.1 218.3l1.8 1.8M206.5 218.3h8.1M206.5 218.3l-1.8 1.8M206.6 218l-.1 .3"/>
<path d="M206.6 218h8M214.6 218v.3M214.6 218.3v1.8M214.6 218.3h74M214.6 218h74M288.6 218.3h8.1M288.6 218h8M288.6 218v.3M288.6 218.3v1.8M296.6 218l.1 .3M296.7 218.3l1.8 1.8M6.5 226h8.5"/>
<path d="M63 220.3h.5M63 227.9h.5M63 227.9l.2 .2 .6 .1M63 220.3v7.6M63.1 220.1l-.1 .2M63.1 220.1h.5M63.5 227.9l.3 .3M63.5 220.3v7.6M63.6 220.1l-.1 .2M63.8 228.2h1.5M65.3 228.2h7.7M65.6 227.9l-.3 .3"/>
<path d="M65.6 227.9h7.4M69 223.2h9.8M69 223.2h-3.4v4.7M73 227.9v.3M73 228.2h84.1M73 227.9h84.1M78.8 223.2h.4M78.8 220.2v3M79.2 223.2h6.7M79.2 220.2v3M79.3 220.2l-.1-32.7-.9-.8h-7.9l-1.4 1.3v35.2M79.3 220.2h2"/>
<path d="M80.8 220.2v-6h3.5v6M81.3 220.2h2.5M83.8 220.2h2M85.8 220.2v-32.4l.1-.4 .9-.7h56.5l1 .9v32.6M85.8 220.2h.5M85.9 223.2h.4M85.9 220.2v3M86.3 223.2h57.5M143.8 220.2h.5M143.8 223.2h.4M144.2 223.2h6.7M144.2 220.2v3"/>
<path d="M144.3 220.2h2M145.8 220.2v-6h3.5v6M146.3 220.2h2.5M148.8 220.2h2M150.8 220.2v-32.6l1-.9h7.9l1.3 1.2v35.3M150.9 223.2h.4M150.9 220.2v3M151.3 223.2h9.7M151.3 220.2v3M157.1 227.9v.3M157.1 228.2h7.7M157.1 227.9h7.4"/>
<path d="M161 223.2h3.5v4.7M164.5 227.9l.3 .3M164.8 228.2h1.5M166.5 220.1l.1 .2M166.5 220.1h.4M166.6 227.9l-.3 .3M166.6 227.9h.4M166.6 220.3h.4M166.6 220.3v7.6M166.9 220.1l.1 .2M167 227.9l-.1 .2-.6 .1M167 220.3v7.6"/>
<path d="M204.6 220.3h10M204.6 227.9h10M204.6 227.9l.2 .3h9.8M204.6 220.3v7.6M204.7 220.1l-.1 .2M204.7 220.1h9.9M214.6 227.9v.3M214.6 220.1v.2M214.6 228.2h74M214.6 227.9h74M214.6 220.3h74M214.6 220.1h74"/>
<path d="M214.6 220.3v7.6M288.6 227.9v.3M288.6 227.9h10M288.6 220.3h10M288.6 220.1v.2M288.6 220.1h9.9M288.6 220.3v7.6M298.5 220.1l.1 .2M298.6 227.9l-.3 .3h-9.7M298.6 220.3v7.6M6.5 241h8.5M6.5 252h8.5"/>
<path d="M15 248.5h5M230 255.5h89M245 251.5v25.5M260 251.5v25.5M275 241v36M276.1 244.3h23.8M319 251.5v35.5M328.6 244.3h24.1M380 241v10.5l30-10.5v46h-180M410 248.5h5M6.5 274h8.5M6.5 263h8.5"/>
<path d="M230 268.5h45M230 277h180M230 272.8h45M230 260h45M230 264.3h89M284 277v10M319 268.5h91M345 277v10M360 277v15M380 277v10M390 277v10M400 277v10"/>
<path d="M60 287v5M110 287v5M160 287v5M210 287v5M260 287v5M310 287v5M370.6 280.6l6-1.3v5.5l-6-1.4z"/>
<circle cx="135" cy="76.4" r="6"/>
<circle cx="135" cy="76.4" r="8"/>
<circle cx="238" cy="94.8" r="20.5"/>
<circle cx="147.5" cy="216.7" r="10.3"/>
<circle cx="224.6" cy="203.2" r="6.1"/>
<circle cx="365.8" cy="282" r="1.38"/>
<circle cx="365.8" cy="282" r="2.72"/>
</g>
<path d="M20 10h390v277h-390zM210 5v10M52.6 123.9l1 6.3h-2.1zM52.6 123.9v12.7M177.5 123.9l1 6.3h-2zM177.5 123.9v12.7M15 148.5h10M405 148.5h10" fill="none" stroke="#000" stroke-width=".35"/>
<path d="M179.5 123.9h-128.9" fill="none" stroke="#000" stroke-width=".35" stroke-dasharray="6.3 1.3 1.3 1.3 1.3 1.3" stroke-dashoffset="2.2"/>
<path d="M238 86.6v-3.5M224.6 198.2v-3.6M82.6 212.7v-2.8M147.6 212.7v-2.8M219.6 203.2h-3.6M224.6 208.2v3.5M229.6 203.2h3.5" fill="none" stroke="#191924" stroke-width=".28" stroke-dasharray="15.2 1.3 1.3 1.3"/>
<path d="M130.1 76.4h-5.5M135.1 71.4v-5.5M140.1 76.4h5.5M135.1 81.4v5.5" fill="none" stroke="#191924" stroke-width=".28" stroke-dasharray="15.2 1.3 1.3 1.3" stroke-dashoffset="14.4"/>
<path d="M82.6 212.7v9.5M147.6 212.7v9.5" fill="none" stroke="#191924" stroke-width=".28" stroke-dasharray="15.2 1.3 1.3 1.3" stroke-dashoffset="12.4"/>
<path d="M365.9 278.7v6.5" fill="none" stroke="#000" stroke-width=".28" stroke-dasharray="15.2 1.3 1.3 1.3" stroke-dashoffset="13.9"/>
<path d="M407 264.3h-85" fill="none" stroke="#000" stroke-width=".28" stroke-dasharray="1.3 .6"/>
<path d="M377.4 282h-15.1" fill="none" stroke="#000" stroke-width=".28" stroke-dasharray="6.3 1.3 1.3 1.3 1.3 1.3" stroke-dashoffset="2"/>
<path d="M410 241h-180v46" fill="none" stroke="#191924" stroke-width=".35"/>
<path d="M238 86.6v17" fill="none" stroke="#191924" stroke-width=".28" stroke-dasharray="15.2 1.3 1.3 1.3" stroke-dashoffset="8.6"/>
<path d="M177.5 123.9l1 6.3h-2zM52.6 123.9l1 6.3h-2.1z" fill="#000"/>
<g font-size="5">
<text x="34.2" y="9.1">1</text>
<text x="83.8" y="9.1">2</text>
<text x="133.8" y="9.1">3</text>
<text x="183.7" y="9.1">4</text>
<text x="233.8" y="9.1">5</text>
<text x="283.8" y="9.1">6</text>
<text x="333.8" y="9.1">7</text>
<text x="383.8" y="9.1">8</text>
<text x="16" y="26.9">A</text>
<text x="411" y="24.6">A</text>
<text x="16.2" y="76.9">B</text>
<text x="411.2" y="74.6">B</text>
<text x="411.3" y="124.6">C</text>
<text x="16.3" y="126.9">C</text>
<text x="48.7" y="133.9">G</text>
<text x="178.6" y="133.9">G</text>
<text x="16.2" y="176.9">D</text>
<text x="411.2" y="174.6">D</text>
<text x="134.6" y="209.7">H</text>
<text x="16.3" y="226.9">E</text>
<text x="411.3" y="224.6">E</text>
<text x="411.3" y="274.6">F</text>
<text x="16.3" y="276.9">F</text>
<text x="34.1" y="291.1">1</text>
<text x="83.8" y="291.1">2</text>
<text x="133.8" y="291.1">3</text>
<text x="183.7" y="291.2">4</text>
<text x="233.8" y="291.1">5</text>
<text x="283.8" y="291.1">6</text>
<text x="333.8" y="291.2">7</text>
<text x="383.8" y="291.2">8</text>
</g>
<g font-size="5" fill="#191924">
<text x="226.8" y="70.6">4- PLACES</text>
<text x="228.7" y="122.3">DETAIL H</text>
<text x="226.8" y="126.8">SCALE 2 : 1</text>
<text x="101.8" y="240.6">SECTION G-G</text>
<text x="104.1" y="245.2">SCALE 1 : 1</text>
</g>
<text font-size="4.9" fill="#191924" x="398.6" y="249.9">00</text>
<g font-size="4.2" fill="#191924">
<text x="114" y="17.4">104</text>
<text x="149.1" y="28.8">32</text>
<text x="177.9" y="27.8">R10</text>
<text x="198.2" y="86.9" transform="rotate(-90 198.2 86.9)">94</text>
<text x="206.8" y="97.2" transform="rotate(-90 206.8 97.2)">7.50</text>
<text x="214" y="96.3" transform="rotate(-90 214 96.3)">6</text>
<text x="186" y="108.1" transform="rotate(-90 186 108.1)">54.52</text>
<text x="256.7" y="110.6">M3x0.5</text>
<text x="52.1" y="194.6" transform="rotate(-90 52.1 194.6)">68</text>
<text x="173.2" y="196.4" transform="rotate(-90 173.2 196.4)">63</text>
<text x="235.5" y="193" transform="rotate(-39 235.5 193)">12.10</text>
<text x="195" y="217.5" transform="rotate(-90 195 217.5)">25</text>
<text x="212.7" y="235.1">20</text>
<text x="355.9" y="260.8">CONTROL</text>
<text x="320" y="275.6">ASF04-10-02</text>
<text x="231.1" y="284.6">A5052</text>
<text x="346.1" y="285">01</text>
<text x="383.1" y="284.8">1:1</text>
<text x="392.4" y="284.8">mm</text>
<text x="402.5" y="284.8">A3</text>
</g>
<g font-size="3.6" fill="#191924">
<text x="248.1" y="254.6">NAME</text>
<text x="263.7" y="254.6">SIGN</text>
<text x="292.6" y="254.6">DATE</text>
<text x="231.1" y="258.9">DSG'D</text>
<text x="231.1" y="263.3">DRAWN</text>
<text x="245.8" y="263.3">BULAM Y</text>
<text x="245.8" y="259.3">BULAM Y</text>
<text x="231.1" y="267.5">CHECK'D</text>
<text x="231.1" y="271.6">APPV'D</text>
<text x="231.1" y="276">CUST</text>
</g>
<g font-size="3.5">
<text x="14.1" y="183.1" transform="rotate(-90 14.1 183.1)">±0.5</text>
<text x="9.8" y="188.5" transform="rotate(-90 9.8 188.5)">&gt;1000-3000</text>
<text x="14.1" y="202.8" transform="rotate(-90 14.1 202.8)">±0.3</text>
<text x="9.8" y="207.8" transform="rotate(-90 9.8 207.8)">&gt;400-1000</text>
<text x="14.1" y="220.7" transform="rotate(-90 14.1 220.7)">±0.2</text>
<text x="9.8" y="224.7" transform="rotate(-90 9.8 224.7)">&gt;120-400</text>
<text x="9.8" y="239.7" transform="rotate(-90 9.8 239.7)">&gt;30-120</text>
<text x="14.1" y="237.3" transform="rotate(-90 14.1 237.3)">±0.15</text>
<text x="9.8" y="251" transform="rotate(-90 9.8 251)">&gt;6-30</text>
<text x="14.1" y="249.3" transform="rotate(-90 14.1 249.3)">±0.1</text>
<text x="9.8" y="261.3" transform="rotate(-90 9.8 261.3)">&gt;3-6</text>
<text x="14.1" y="261.7" transform="rotate(-90 14.1 261.7)">±0.05</text>
<text x="9.8" y="272.4" transform="rotate(-90 9.8 272.4)">0.5-3</text>
<text x="14.1" y="272.4" transform="rotate(-90 14.1 272.4)">±0.05</text>
<text x="9.8" y="288.7" transform="rotate(-90 9.8 288.7)">RANGE</text>
</g>
<text font-size="3.5" fill="#191924" x="278.3" y="258.5">Monday, December 4, 2023</text>
<text font-size="3.2" x="13.8" y="291.5" transform="rotate(-90 13.8 291.5)">ALLOWANCE</text>
<g font-size="2.8" fill="#191924">
<text x="276.1" y="244">SURF TREATMENT :</text>
<text x="328.6" y="244">HEAT TREATMENT :</text>
<text x="381.1" y="244">REVISON :</text>
<text x="276.3" y="250">-</text>
<text x="276.3" y="247">-</text>
<text x="329" y="250">-</text>
<text x="329" y="247">-</text>
<text x="320" y="254.4">PROJECT :</text>
<text x="276.1" y="267.2">REMARK :</text>
<text x="320" y="267.2">PART NAME : CASE</text>
<text x="320" y="271.4">PART No :</text>
<text x="231.1" y="279.9">MATERIAL :</text>
<text x="285.1" y="279.9">SIZE :</text>
<text x="320.1" y="279.9">MASS :</text>
<text x="346.1" y="279.9">QTY :</text>
<text x="381.1" y="279.9">SCALE</text>
<text x="392.4" y="279.9">UNIT</text>
<text x="400.2" y="279.9">DR SIZE</text>
<text x="5.3" y="291.9" transform="rotate(-90 5.3 291.9)">ISO 2768-1</text>
</g>
<g font-size="2.8">
<text x="22.8" y="280.1">REMOVE ALL BURRS AND SHARP</text>
<text x="22.8" y="283">EDGES (UNSPECIFIED) TO C0.15-C0.3 MAX!</text>
</g>
</svg>
